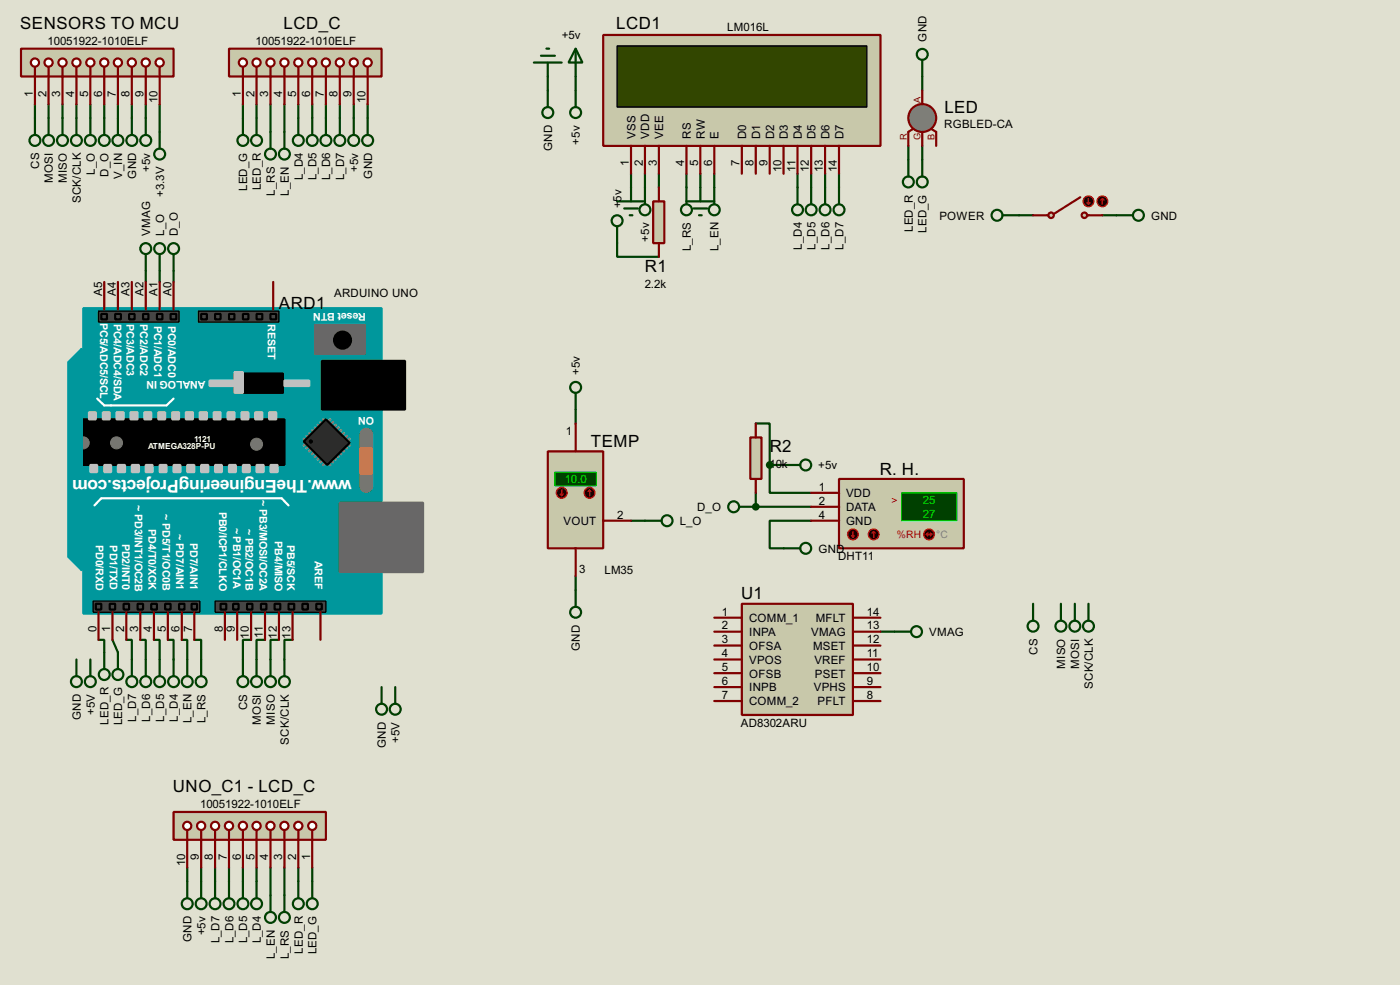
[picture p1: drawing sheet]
<svg xmlns="http://www.w3.org/2000/svg" width="256mm" height="180mm" viewBox="0 0 256 180" stroke-linecap="round" stroke-linejoin="round" font-family="sans-serif">
<path d="M0 0h256.5v180.3h-256.5z" fill="#e0e0d0"/>
<g fill="none" stroke="#004000" stroke-width=".4">
<path d="M6.4 19.1v2.5M8.9 19.1v2.5M11.5 19.1v2.5M14 19.1v2.5M16.6 19.1v2.5M19.1 19.1v2.5M21.6 19.1v2.5M24.2 19.1v2.5M26.7 19.1v2.5M29.3 19.1v5.1M44.5 19.1v2.5M47 19.1v2.5"/>
<path d="M49.6 19.1v5.1M52.1 19.1v5.1M54.7 19.1v2.5M57.2 19.1v2.5M59.7 19.1v2.5M62.3 19.1v2.5M64.8 19.1v2.5M67.4 19.1v2.5M105.5 14v2.6M169 14v2.6M115.6 31.8v2.5M118.2 31.8v2.5"/>
<path d="M120.7 31.8v2.5M125.8 31.8v2.5M128.3 31.8v2.5M130.9 31.8v2.5M146.1 31.8v2.5M148.6 31.8v2.5M151.2 31.8v2.5M153.7 31.8v2.5M166.4 26.7v2.6M169 26.7v2.6M26.7 49.6v2M29.3 49.6v2"/>
<path d="M31.8 49.6v2M113.1 44.5v2.5h7.6M105.5 75v2.5M115.6 95.3h2.6M138.5 92.8h10.1M148.6 95.3h-7.6v5.1h2.6M18.1 117.1h1v2.3M20.6 117.1l1 2.3M23.2 117.1h1v3.6M25.7 117.1h1v3.6M28.2 117.1h1.1v3.6M30.8 117.1h1v3.6"/>
<path d="M33.3 117.1h1v3.6M35.6 117.1h1.3v3.6M46 117.1h-1.5v3.6M48.6 117.1h-1.6v3.6M51.1 117.1h-1.5v3.6M53.6 117.1h-1.5v3.6M105.5 105.5v2.5M161.3 115.6h2.6M34.3 158.8v2.5M36.9 158.8v2.5M39.4 158.8v2.5M42 158.8v2.5"/>
<path d="M44.5 158.8v2.5M47 158.8v2.5M49.6 158.8v5.1M52.1 158.8v5.1M54.7 158.8v2.5M57.2 158.8v2.5"/>
</g>
<circle cx="138.5" cy="92.8" r=".2" fill="#004000"/>
<path d="M100.4 14v2.6M186.7 39.4h2.6M202 39.4h2.5M138.5 77.5h2.5v7.6M138.5 90.2v2.6M141 85.1v5.1h7.6M141 85.1h2.6" fill="none" stroke="#004000" stroke-width=".4"/>
<path d="M15.3 56.4h54.6v55.9h-54.6z" fill="#00979c" stroke="#00979c" stroke-width=".4"/>
<g fill="#686767" stroke="#686767" stroke-width=".4">
<path d="M62.3 92h15.2v12.7h-15.2z"/>
<path d="M57.7 59.5h9.2v5.3h-9.2z"/>
</g>
<path d="M15.3 76.8h36.8v8.3h-36.8zM43 68.4h8.9v3.5h-8.9zM59 66.1h15.2v8.9h-15.2z" fill="#000" stroke="#000" stroke-width=".4"/>
<path d="M17.8 73l1.3 1.2h11.4l1.3-1.2M17.3 92.5l1.3-1.3h33l1.3 1.3" fill="none" stroke="#fff" stroke-width=".4"/>
<g fill="#c0c0c0" stroke="#c0c0c0" stroke-width=".4">
<path d="M49.6 85.1h1.3v1.3h-1.3z"/>
<path d="M47 85.1h1.3v1.3h-1.3z"/>
<path d="M44.5 85.1h1.3v1.3h-1.3z"/>
<path d="M42 85.1h1.2v1.3h-1.2z"/>
<path d="M39.4 85.1h1.3v1.3h-1.3z"/>
<path d="M36.9 85.1h1.3v1.3h-1.3z"/>
<path d="M34.3 85.1h1.3v1.3h-1.3z"/>
<path d="M31.8 85.1h1.3v1.3h-1.3z"/>
<path d="M29.3 85.1h1.2v1.3h-1.2z"/>
<path d="M26.7 85.1h1.3v1.3h-1.3z"/>
<path d="M24.2 85.1h1.3v1.3h-1.3z"/>
<path d="M21.6 85.1h1.3v1.3h-1.3z"/>
<path d="M19.1 85.1h1.3v1.3h-1.3z"/>
<path d="M16.6 85.1h1.2v1.3h-1.2z"/>
<path d="M49.3 75.5h1.3v1.3h-1.3z"/>
<path d="M46.8 75.5h1.3v1.3h-1.3z"/>
<path d="M44.3 75.5h1.2v1.3h-1.2z"/>
<path d="M41.7 75.5h1.3v1.3h-1.3z"/>
<path d="M39.2 75.5h1.2v1.3h-1.2z"/>
<path d="M36.6 75.5h1.3v1.3h-1.3z"/>
<path d="M34.1 75.5h1.3v1.3h-1.3z"/>
<path d="M31.6 75.5h1.2v1.3h-1.2z"/>
<path d="M29 75.5h1.3v1.3h-1.3z"/>
<path d="M26.5 75.5h1.2v1.3h-1.2z"/>
<path d="M23.9 75.5h1.3v1.3h-1.3z"/>
<path d="M21.4 75.5h1.3v1.3h-1.3z"/>
<path d="M18.9 75.5h1.2v1.3h-1.2z"/>
<path d="M16.3 75.5h1.3v1.3h-1.3z"/>
<path d="M43 68.1h1.5v3.8h-1.5z"/>
<path d="M52.1 69.7h4.6v1h-4.6z"/>
<path d="M38.4 69.7h4.6v1h-4.6z"/>
</g>
<circle cx="62.7" cy="62.3" r="1.55" fill="#000" stroke="#000" stroke-width=".4"/>
<path d="M67.1 79.6v9.4" fill="none" stroke="#757575" stroke-width="2.6"/>
<path d="M66.1 82.1h2v4.6h-2z" fill="#ff8000" stroke="#ff8000" stroke-width=".4"/>
<g fill="none" stroke="#808080" stroke-width=".45">
<path d="M56.2 79.8l.5 .5M56.7 79.3l.5 .5M57.2 78.8l.5 .5M57.7 78.3l.5 .5M58.2 77.8l.5 .5M58.7 77.3l.5 .5M59.2 76.8l.5 .5M60.5 76.8l-.5 .5M61 77.3l-.5 .5M61.5 77.8l-.5 .5M62 78.3l-.5 .5M62.5 78.8l-.5 .5"/>
<path d="M63 79.3l-.5 .5M63.6 79.8l-.6 .5M55.7 80.3l.5 .5M56.2 81.1l-.5 .5M56.7 81.6l-.5 .5M57.2 82.1l-.5 .5M57.7 82.6l-.5 .5M58.2 83.1l-.5 .5M58.7 83.6l-.5 .5M59.2 84.1l-.5 .5M59.7 84.6l-.5 .5M60 84.6l.5 .5"/>
<path d="M60.5 84.1l.5 .5M61 83.6l.5 .5M61.5 83.1l.5 .5M62 82.6l.5 .5M62.5 82.1l.5 .5M63 81.6l.6 .5M63.6 81.1l.5 .5M64.1 80.3l-.5 .5"/>
</g>
<path d="M55.7 80.8l4-4 4.4 4.3-4.1 4z" fill-rule="evenodd" fill="#2c2c2c" stroke="#000" stroke-width=".4"/>
<circle cx="56.9" cy="80.8" r=".3" fill="#000" stroke="#000" stroke-width=".18"/>
<path d="M39.4 110h20.3v2.1h-20.3z" fill="#464646" stroke="#000" stroke-width=".25"/>
<circle cx="21.3" cy="81.1" r="1.1" fill="#757575" stroke="#757575" stroke-width=".18"/>
<g fill="#464646" stroke="#000" stroke-width=".4">
<path d="M58 110.5h1v1.1h-1z"/>
<path d="M52.9 110.5h1v1.1h-1z"/>
<path d="M50.3 110.5h1.1v1.1h-1.1z"/>
<path d="M47.8 110.5h1v1.1h-1z"/>
<path d="M45.3 110.5h1v1.1h-1z"/>
<path d="M42.7 110.5h1v1.1h-1z"/>
<path d="M55.4 110.5h1v1.1h-1z"/>
<path d="M40.4 110.5h1.1v1.1h-1.1z"/>
</g>
<g fill="#757575" stroke="#757575" stroke-width=".18">
<circle cx="47" cy="81.3" r="1.1"/>
<circle cx="15.2" cy="81.1" r="1.1"/>
</g>
<path d="M12.5 66.3l2.5-2.5v40.6l-2.5-2.5z" fill-rule="evenodd" fill="#00979c" stroke="#00979c" stroke-width=".4"/>
<g fill="#464646" stroke="#000" stroke-width=".25">
<path d="M36.4 57h14.7v2h-14.7z"/>
<path d="M17.1 110h19.5v2.1h-19.5z"/>
<path d="M18.1 57h14.7v2h-14.7z"/>
</g>
<g fill="#464646" stroke="#000" stroke-width=".4">
<path d="M47 57.5h1.1v1h-1.1z"/>
<path d="M42 57.5h1v1h-1z"/>
<path d="M36.9 57.5h1v1h-1z"/>
<path d="M39.4 57.5h1v1h-1z"/>
<path d="M44.5 57.5h1v1h-1z"/>
<path d="M49.6 57.5h1v1h-1z"/>
<path d="M35.1 110.5h1v1.1h-1z"/>
<path d="M32.8 110.5h1v1.1h-1z"/>
<path d="M30.3 110.5h1v1.1h-1z"/>
<path d="M27.7 110.5h1.1v1.1h-1.1z"/>
<path d="M25.2 110.5h1v1.1h-1z"/>
<path d="M22.7 110.5h1v1.1h-1z"/>
<path d="M20.1 110.5h1v1.1h-1z"/>
<path d="M17.6 110.5h1v1.1h-1z"/>
<path d="M31.3 57.5h1v1h-1z"/>
<path d="M28.8 57.5h1v1h-1z"/>
<path d="M26.2 57.5h1v1h-1z"/>
<path d="M23.7 57.5h1v1h-1z"/>
<path d="M21.1 57.5h1.1v1h-1.1z"/>
<path d="M18.6 57.5h1v1h-1z"/>
</g>
<g fill="none" stroke="#800000" stroke-width=".4">
<path d="M19.1 51.6v5.1M21.6 51.6v5.1M24.2 51.6v5.1M26.7 51.6v5.1M29.3 51.6v5.1M31.8 51.6v5.1M50.1 51.6v5.1M18.1 112.1v5M20.6 112.1v5M23.2 112.1v5M25.7 112.1v5M28.2 112.1v5"/>
<path d="M30.8 112.1v5M33.3 112.1v5M35.6 112.1v5M41.2 112.1v5M43.5 112.1v5M46 112.1v5M48.6 112.1v5M51.1 112.1v5M53.6 112.1v5M58.7 112.1v5"/>
</g>
<path d="M110.5 6.4h50.8v20.3h-50.8z" fill="#c8c8aa" stroke="#800000" stroke-width=".4"/>
<path d="M113.1 8.4h45.7v11.2h-45.7z" fill="#324600" stroke="#000" stroke-width=".25"/>
<g fill="none" stroke="#800000" stroke-width=".4">
<path d="M115.6 26.7v5.1M118.2 26.7v5.1M120.7 26.7v5.1M125.8 26.7v5.1M128.3 26.7v5.1M130.9 26.7v5.1M135.9 26.7v5.1M138.5 26.7v5.1M141 26.7v5.1M143.6 26.7v5.1M146.1 26.7v5.1M148.6 26.7v5.1"/>
<path d="M151.2 26.7v5.1M153.7 26.7v5.1"/>
</g>
<path d="M153.7 87.7h22.9v12.7h-22.9z" fill="#c8c8aa" stroke="#800000" stroke-width=".4"/>
<path d="M165.2 90.2h10.1v5.1h-10.1z" fill="#004000" stroke="#0f0" stroke-width=".2"/>
<path d="M148.6 92.8h5.1M148.6 90.2h5.1M148.6 95.3h5.1" fill="none" stroke="#800000" stroke-width=".4"/>
<circle cx="160" cy="97.8" r="1" fill="#400000" stroke="#f00" stroke-width=".2"/>
<path d="M160.1 97.3l-.3 .3M160.1 97.3l.2 .3M160.1 97.3v1.1" fill="none" stroke="#f00" stroke-width=".2"/>
<circle cx="156.2" cy="97.8" r="1" fill="#400000" stroke="#f00" stroke-width=".2"/>
<path d="M156 98.1l.3 .3M156.3 97.3v1.1M156.5 98.1l-.2 .3" fill="none" stroke="#f00" stroke-width=".2"/>
<circle cx="170.2" cy="97.8" r="1" fill="#400000" stroke="#f00" stroke-width=".2"/>
<path d="M169.7 97.8h1M169.7 97.8l.3 .3M170 97.6l-.3 .2M170.5 97.6l.2 .2M170.7 97.8l-.2 .3" fill="none" stroke="#f00" stroke-width=".2"/>
<g fill="none" stroke="#004000" stroke-width=".4">
<path d="M105.5 8.9l1.2 2.6h-2.5zM105.5 8.9v5.1M105.5 16.6v3M113.1 36.9h5.1M114.4 38.2h2.5M115.4 39.4h.5M115.6 34.3v2.6M118.2 34.3v3.1M125.8 34.3v3.1M125.8 36.9h5.1M127.1 38.2h2.5M128.1 39.4h.5"/>
<path d="M128.3 34.3v2.6M130.9 34.3v3.1M146.1 34.3v3.1M148.6 34.3v3.1M151.2 34.3v3.1M153.7 34.3v3.1M113.1 41.5v3"/>
<circle cx="105.4" cy="20.6" r="1"/>
<circle cx="118.1" cy="38.4" r="1"/>
<circle cx="125.7" cy="38.4" r="1"/>
<circle cx="130.8" cy="38.4" r="1"/>
<circle cx="146.1" cy="38.4" r="1"/>
<circle cx="148.6" cy="38.4" r="1"/>
<circle cx="151.1" cy="38.4" r="1"/>
<circle cx="153.7" cy="38.4" r="1"/>
<circle cx="113" cy="40.4" r="1"/>
</g>
<path d="M119.7 36.9h2v7.6h-2z" fill="#c8c8aa" stroke="#800000" stroke-width=".4"/>
<path d="M120.7 34.3v2.6M120.7 44.5v2.5" fill="none" stroke="#800000" stroke-width=".4"/>
<path d="M42 8.9h27.9v5.1h-27.9z" fill="#c8c8aa" stroke="#800000" stroke-width=".4"/>
<path d="M44.5 12.2v1.8" fill="none" stroke="#800000" stroke-width=".4"/>
<circle cx="44.5" cy="11.5" r=".75" fill="#feffff" stroke="#800000" stroke-width=".4"/>
<path d="M47 12.2v1.8" fill="none" stroke="#800000" stroke-width=".4"/>
<circle cx="47" cy="11.5" r=".75" fill="#feffff" stroke="#800000" stroke-width=".4"/>
<path d="M49.6 12.2v1.8" fill="none" stroke="#800000" stroke-width=".4"/>
<circle cx="49.5" cy="11.5" r=".75" fill="#feffff" stroke="#800000" stroke-width=".4"/>
<path d="M52.1 12.2v1.8" fill="none" stroke="#800000" stroke-width=".4"/>
<circle cx="52.1" cy="11.5" r=".75" fill="#feffff" stroke="#800000" stroke-width=".4"/>
<path d="M54.7 12.2v1.8" fill="none" stroke="#800000" stroke-width=".4"/>
<circle cx="54.6" cy="11.5" r=".75" fill="#feffff" stroke="#800000" stroke-width=".4"/>
<path d="M57.2 12.2v1.8" fill="none" stroke="#800000" stroke-width=".4"/>
<circle cx="57.2" cy="11.5" r=".75" fill="#feffff" stroke="#800000" stroke-width=".4"/>
<path d="M59.7 12.2v1.8" fill="none" stroke="#800000" stroke-width=".4"/>
<circle cx="59.7" cy="11.5" r=".75" fill="#feffff" stroke="#800000" stroke-width=".4"/>
<path d="M62.3 12.2v1.8" fill="none" stroke="#800000" stroke-width=".4"/>
<circle cx="62.2" cy="11.5" r=".75" fill="#feffff" stroke="#800000" stroke-width=".4"/>
<path d="M64.8 12.2v1.8" fill="none" stroke="#800000" stroke-width=".4"/>
<circle cx="64.8" cy="11.5" r=".75" fill="#feffff" stroke="#800000" stroke-width=".4"/>
<path d="M67.4 12.2v1.8" fill="none" stroke="#800000" stroke-width=".4"/>
<circle cx="67.3" cy="11.5" r=".75" fill="#feffff" stroke="#800000" stroke-width=".4"/>
<path d="M44.5 14v5.1M47 14v5.1M49.6 14v5.1M52.1 14v5.1M54.7 14v5.1M57.2 14v5.1M59.7 14v5.1M62.3 14v5.1M64.8 14v5.1M67.4 14v5.1" fill="none" stroke="#800000" stroke-width=".4"/>
<g fill="none" stroke="#004000" stroke-width=".4">
<path d="M49.6 24.2v3M52.1 24.2v3M54.7 21.6v3.1M57.2 21.6v3.1M59.7 21.6v3.1M62.3 21.6v3.1M64.8 21.6v3.1M67.4 21.6v3.1"/>
<circle cx="49.5" cy="28.2" r="1"/>
<circle cx="52.1" cy="28.2" r="1"/>
<circle cx="54.6" cy="25.7" r="1"/>
<circle cx="57.2" cy="25.7" r="1"/>
<circle cx="59.7" cy="25.7" r="1"/>
<circle cx="62.2" cy="25.7" r="1"/>
<circle cx="64.8" cy="25.7" r="1"/>
<circle cx="67.3" cy="25.7" r="1"/>
</g>
<circle cx="168.9" cy="21.6" r="2.55" fill="#808080" stroke="#800000" stroke-width=".4"/>
<path d="M169 16.6v2.5M167.2 23.7l-.8 .5v2.5M169 24.2v2.5M170.7 23.7l.8 .5v2.5" fill="none" stroke="#800000" stroke-width=".4"/>
<g fill="none" stroke="#004000" stroke-width=".4">
<path d="M169 11v3M44.5 21.6v3.1M47 21.6v3.1M166.4 29.3v3M169 29.3v3M143.6 85.1h3"/>
<circle cx="168.9" cy="10" r="1"/>
<circle cx="44.5" cy="25.7" r="1"/>
<circle cx="47" cy="25.7" r="1"/>
<circle cx="166.4" cy="33.3" r="1"/>
<circle cx="168.9" cy="33.3" r="1"/>
<circle cx="147.6" cy="85.1" r="1"/>
</g>
<path d="M31.8 148.6h27.9v5.1h-27.9z" fill="#c8c8aa" stroke="#800000" stroke-width=".4"/>
<path d="M57.2 151.9v1.8" fill="none" stroke="#800000" stroke-width=".4"/>
<circle cx="57.2" cy="151.2" r=".75" fill="#feffff" stroke="#800000" stroke-width=".4"/>
<path d="M54.7 151.9v1.8" fill="none" stroke="#800000" stroke-width=".4"/>
<circle cx="54.6" cy="151.2" r=".75" fill="#feffff" stroke="#800000" stroke-width=".4"/>
<path d="M52.1 151.9v1.8" fill="none" stroke="#800000" stroke-width=".4"/>
<circle cx="52.1" cy="151.2" r=".75" fill="#feffff" stroke="#800000" stroke-width=".4"/>
<path d="M49.6 151.9v1.8" fill="none" stroke="#800000" stroke-width=".4"/>
<circle cx="49.5" cy="151.2" r=".75" fill="#feffff" stroke="#800000" stroke-width=".4"/>
<path d="M47 151.9v1.8" fill="none" stroke="#800000" stroke-width=".4"/>
<circle cx="47" cy="151.2" r=".75" fill="#feffff" stroke="#800000" stroke-width=".4"/>
<path d="M44.5 151.9v1.8" fill="none" stroke="#800000" stroke-width=".4"/>
<circle cx="44.5" cy="151.2" r=".75" fill="#feffff" stroke="#800000" stroke-width=".4"/>
<path d="M42 151.9v1.8" fill="none" stroke="#800000" stroke-width=".4"/>
<circle cx="41.9" cy="151.2" r=".75" fill="#feffff" stroke="#800000" stroke-width=".4"/>
<path d="M39.4 151.9v1.8" fill="none" stroke="#800000" stroke-width=".4"/>
<circle cx="39.4" cy="151.2" r=".75" fill="#feffff" stroke="#800000" stroke-width=".4"/>
<path d="M36.9 151.9v1.8" fill="none" stroke="#800000" stroke-width=".4"/>
<circle cx="36.8" cy="151.2" r=".75" fill="#feffff" stroke="#800000" stroke-width=".4"/>
<path d="M34.3 151.9v1.8" fill="none" stroke="#800000" stroke-width=".4"/>
<circle cx="34.3" cy="151.2" r=".75" fill="#feffff" stroke="#800000" stroke-width=".4"/>
<path d="M34.3 153.7v5.1M36.9 153.7v5.1M39.4 153.7v5.1M42 153.7v5.1M44.5 153.7v5.1M47 153.7v5.1M49.6 153.7v5.1M52.1 153.7v5.1M54.7 153.7v5.1M57.2 153.7v5.1" fill="none" stroke="#800000" stroke-width=".4"/>
<g fill="none" stroke="#004000" stroke-width=".4">
<path d="M34.3 161.3v3.1M36.9 161.3v3.1M39.4 161.3v3.1M42 161.3v3.1M44.5 161.3v3.1M47 161.3v3.1M49.6 163.9v3M52.1 163.9v3M54.7 161.3v3.1M57.2 161.3v3.1"/>
<circle cx="34.3" cy="165.4" r="1"/>
<circle cx="36.8" cy="165.4" r="1"/>
<circle cx="39.4" cy="165.4" r="1"/>
<circle cx="41.9" cy="165.4" r="1"/>
<circle cx="44.5" cy="165.4" r="1"/>
<circle cx="47" cy="165.4" r="1"/>
<circle cx="49.5" cy="167.9" r="1"/>
<circle cx="52.1" cy="167.9" r="1"/>
<circle cx="54.6" cy="165.4" r="1"/>
<circle cx="57.2" cy="165.4" r="1"/>
</g>
<path d="M100.4 82.6h10.1v17.8h-10.1z" fill="#c8c8aa" stroke="#800000" stroke-width=".4"/>
<path d="M101.7 86.4h7.6v2.6h-7.6z" fill="#004000" stroke="#0f0" stroke-width=".2"/>
<path d="M105.5 77.5v5.1M110.5 95.3h5.1M105.5 100.4v5.1" fill="none" stroke="#800000" stroke-width=".4"/>
<circle cx="108" cy="90.2" r="1" fill="#400000" stroke="#f00" stroke-width=".2"/>
<path d="M108 89.7l-.2 .3M108 89.7l.3 .3M108 89.7v1" fill="none" stroke="#f00" stroke-width=".2"/>
<circle cx="102.9" cy="90.2" r="1" fill="#400000" stroke="#f00" stroke-width=".2"/>
<path d="M102.7 90.5l.2 .2M102.9 89.7v1M103.2 90.5l-.3 .2" fill="none" stroke="#f00" stroke-width=".2"/>
<path d="M3.9 8.9h27.9v5.1h-27.9z" fill="#c8c8aa" stroke="#800000" stroke-width=".4"/>
<path d="M6.4 12.2v1.8" fill="none" stroke="#800000" stroke-width=".4"/>
<circle cx="6.4" cy="11.5" r=".75" fill="#feffff" stroke="#800000" stroke-width=".4"/>
<path d="M8.9 12.2v1.8" fill="none" stroke="#800000" stroke-width=".4"/>
<circle cx="8.9" cy="11.5" r=".75" fill="#feffff" stroke="#800000" stroke-width=".4"/>
<path d="M11.5 12.2v1.8" fill="none" stroke="#800000" stroke-width=".4"/>
<circle cx="11.4" cy="11.5" r=".75" fill="#feffff" stroke="#800000" stroke-width=".4"/>
<path d="M14 12.2v1.8" fill="none" stroke="#800000" stroke-width=".4"/>
<circle cx="14" cy="11.5" r=".75" fill="#feffff" stroke="#800000" stroke-width=".4"/>
<path d="M16.6 12.2v1.8" fill="none" stroke="#800000" stroke-width=".4"/>
<circle cx="16.5" cy="11.5" r=".75" fill="#feffff" stroke="#800000" stroke-width=".4"/>
<path d="M19.1 12.2v1.8" fill="none" stroke="#800000" stroke-width=".4"/>
<circle cx="19.1" cy="11.5" r=".75" fill="#feffff" stroke="#800000" stroke-width=".4"/>
<path d="M21.6 12.2v1.8" fill="none" stroke="#800000" stroke-width=".4"/>
<circle cx="21.6" cy="11.5" r=".75" fill="#feffff" stroke="#800000" stroke-width=".4"/>
<path d="M24.2 12.2v1.8" fill="none" stroke="#800000" stroke-width=".4"/>
<circle cx="24.1" cy="11.5" r=".75" fill="#feffff" stroke="#800000" stroke-width=".4"/>
<path d="M26.7 12.2v1.8" fill="none" stroke="#800000" stroke-width=".4"/>
<circle cx="26.7" cy="11.5" r=".75" fill="#feffff" stroke="#800000" stroke-width=".4"/>
<path d="M29.3 12.2v1.8" fill="none" stroke="#800000" stroke-width=".4"/>
<circle cx="29.2" cy="11.5" r=".75" fill="#feffff" stroke="#800000" stroke-width=".4"/>
<path d="M6.4 14v5.1M8.9 14v5.1M11.5 14v5.1M14 14v5.1M16.6 14v5.1M19.1 14v5.1M21.6 14v5.1M24.2 14v5.1M26.7 14v5.1M29.3 14v5.1" fill="none" stroke="#800000" stroke-width=".4"/>
<g fill="none" stroke="#004000" stroke-width=".4">
<path d="M6.4 21.6v3.1M8.9 21.6v3.1M11.5 21.6v3.1M14 21.6v3.1M16.6 21.6v3.1M19.1 21.6v3.1M21.6 21.6v3.1M24.2 21.6v3.1M26.7 21.6v3.1M29.3 24.2v3M26.7 46.5v3.1M29.3 46.5v3.1"/>
<path d="M31.8 46.5v3.1M105.5 71.9v3.1M118.2 95.3h3M135.4 92.8h3.1M19.1 119.4v3.1M21.6 119.4v3.1M105.5 108v3.1M143.6 100.4h3M163.9 115.6h3M189.3 110.5v3.1M194.4 110.5v3.1M196.9 110.5v3.1"/>
<path d="M199.4 110.5v3.1M24.2 120.7v3.1M26.7 120.7v3.1M29.3 120.7v3.1M31.8 120.7v3.1M34.3 120.7v3.1M36.9 120.7v3.1M44.5 120.7v3.1M47 120.7v3.1M49.6 120.7v3.1M52.1 120.7v3.1M69.9 125.8v3"/>
<path d="M72.4 125.8v3"/>
<circle cx="6.4" cy="25.7" r="1"/>
<circle cx="8.9" cy="25.7" r="1"/>
<circle cx="11.4" cy="25.7" r="1"/>
<circle cx="14" cy="25.7" r="1"/>
<circle cx="16.5" cy="25.7" r="1"/>
<circle cx="19.1" cy="25.7" r="1"/>
<circle cx="21.6" cy="25.7" r="1"/>
<circle cx="24.1" cy="25.7" r="1"/>
<circle cx="26.7" cy="25.7" r="1"/>
<circle cx="29.2" cy="28.2" r="1"/>
<circle cx="26.7" cy="45.5" r="1"/>
<circle cx="29.2" cy="45.5" r="1"/>
<circle cx="31.8" cy="45.5" r="1"/>
<circle cx="105.4" cy="70.9" r="1"/>
<circle cx="122.2" cy="95.3" r="1"/>
<circle cx="134.4" cy="92.8" r="1"/>
<circle cx="105.4" cy="112.1" r="1"/>
<circle cx="147.6" cy="100.4" r="1"/>
<circle cx="167.9" cy="115.6" r="1"/>
<circle cx="189.2" cy="114.6" r="1"/>
<circle cx="194.3" cy="114.6" r="1"/>
<circle cx="196.9" cy="114.6" r="1"/>
<circle cx="199.4" cy="114.6" r="1"/>
<circle cx="19.1" cy="123.5" r="1"/>
<circle cx="21.6" cy="123.5" r="1"/>
<circle cx="24.1" cy="124.8" r="1"/>
<circle cx="26.7" cy="124.8" r="1"/>
<circle cx="29.2" cy="124.8" r="1"/>
<circle cx="31.8" cy="124.8" r="1"/>
<circle cx="34.3" cy="124.8" r="1"/>
<circle cx="36.8" cy="124.8" r="1"/>
<circle cx="44.5" cy="124.8" r="1"/>
<circle cx="47" cy="124.8" r="1"/>
<circle cx="49.5" cy="124.8" r="1"/>
<circle cx="52.1" cy="124.8" r="1"/>
<circle cx="69.9" cy="129.8" r="1"/>
<circle cx="72.4" cy="129.8" r="1"/>
</g>
<path d="M135.9 110.5h20.4v20.4h-20.4z" fill-rule="evenodd" fill="#c8c8aa" stroke="#800000" stroke-width=".4"/>
<g fill="none" stroke="#800000" stroke-width=".4">
<path d="M130.9 113.1h5M130.9 115.6h5M130.9 118.2h5M156.3 113.1h5M156.3 115.6h5M156.3 118.2h5M130.9 120.7h5M130.9 123.2h5M130.9 125.8h5M130.9 128.3h5M156.3 120.7h5M156.3 123.2h5"/>
<path d="M156.3 125.8h5M156.3 128.3h5"/>
</g>
<path d="M137.5 80.1h2v7.6h-2z" fill="#c8c8aa" stroke="#800000" stroke-width=".4"/>
<path d="M138.5 77.5v2.6M138.5 87.7v2.5" fill="none" stroke="#800000" stroke-width=".4"/>
<g fill="#004000" stroke="#004000" stroke-width=".4">
<circle cx="138.4" cy="92.8" r=".5"/>
<circle cx="141" cy="85.1" r=".5"/>
</g>
<g fill="#c8c8aa" stroke="#800000" stroke-width=".4">
<circle cx="198.6" cy="39.4" r=".5"/>
<circle cx="192.5" cy="39.4" r=".5"/>
</g>
<path d="M189.3 39.4h2.8M197.9 36.1l-4.8 3.1M199.2 39.4h2.8" fill="none" stroke="#800000" stroke-width=".4"/>
<circle cx="199.4" cy="36.9" r="1" fill="#400000" stroke="#f00" stroke-width=".2"/>
<path d="M199.2 37.1l.2 .3M199.4 36.4v1M199.7 37.1l-.3 .3" fill="none" stroke="#f00" stroke-width=".2"/>
<circle cx="201.9" cy="36.9" r="1" fill="#400000" stroke="#f00" stroke-width=".2"/>
<path d="M202 36.4l-.3 .2M202 36.4l.2 .2M202 36.4v1" fill="none" stroke="#f00" stroke-width=".2"/>
<g fill="none" stroke="#004000" stroke-width=".4">
<path d="M97.8 11.5h5.1M99.1 10.2h2.6M100.1 8.9h.5M100.4 11.5v2.5M100.4 16.6v3M183.7 39.4h3M204.5 39.4h3.1M14 120.7v3.1M16.6 120.7v3.1"/>
<circle cx="100.3" cy="20.6" r="1"/>
<circle cx="182.6" cy="39.4" r="1"/>
<circle cx="208.5" cy="39.4" r="1"/>
<circle cx="14" cy="124.8" r="1"/>
<circle cx="16.5" cy="124.8" r="1"/>
</g>
<text font-size="3.6" fill="#fff" x="64.5" y="87.8" transform="rotate(-180 64.5 87.8)">www.TheEngineeringProjects.com</text>
<g font-size="3.5">
<text x="3.7" y="5.3">SENSORS TO MCU</text>
<text x="52" y="5.3">LCD_C</text>
<text x="112.9" y="5.3">LCD1</text>
<text x="173" y="20.6">LED</text>
<text x="118.2" y="49.7">R1</text>
<text x="51.1" y="56.6">ARD1</text>
<text x="108.3" y="81.8">TEMP</text>
<text x="141" y="82.8">R2</text>
<text x="161.2" y="86.9">R. H.</text>
<text x="135.8" y="109.7">U1</text>
<text x="31.7" y="145">UNO_C1 - LCD_C</text>
</g>
<g font-size="2.4">
<text x="133.2" y="5.6">LM016L</text>
<text x="8.7" y="8.2">10051922-1010ELF</text>
<text x="46.8" y="8.2">10051922-1010ELF</text>
<text x="102.9" y="7.2">+5v</text>
<text x="169.8" y="7.6" transform="rotate(-90 169.8 7.6)">GND</text>
<text x="6" y="17.7" transform="rotate(-90 6 17.7)">1</text>
<text x="8.5" y="17.7" transform="rotate(-90 8.5 17.7)">2</text>
<text x="11" y="17.7" transform="rotate(-90 11 17.7)">3</text>
<text x="13.6" y="17.7" transform="rotate(-90 13.6 17.7)">4</text>
<text x="16.2" y="17.7" transform="rotate(-90 16.2 17.7)">5</text>
<text x="18.7" y="17.7" transform="rotate(-90 18.7 17.7)">6</text>
<text x="21.2" y="17.7" transform="rotate(-90 21.2 17.7)">7</text>
<text x="23.8" y="17.7" transform="rotate(-90 23.8 17.7)">8</text>
<text x="26.3" y="17.7" transform="rotate(-90 26.3 17.7)">9</text>
<text x="44.1" y="17.7" transform="rotate(-90 44.1 17.7)">1</text>
<text x="46.6" y="17.7" transform="rotate(-90 46.6 17.7)">2</text>
<text x="49.2" y="17.7" transform="rotate(-90 49.2 17.7)">3</text>
<text x="51.7" y="17.7" transform="rotate(-90 51.7 17.7)">4</text>
<text x="54.3" y="17.7" transform="rotate(-90 54.3 17.7)">5</text>
<text x="56.8" y="17.7" transform="rotate(-90 56.8 17.7)">6</text>
<text x="59.3" y="17.7" transform="rotate(-90 59.3 17.7)">7</text>
<text x="61.9" y="17.7" transform="rotate(-90 61.9 17.7)">8</text>
<text x="64.4" y="17.7" transform="rotate(-90 64.4 17.7)">9</text>
<text x="28.9" y="18.8" transform="rotate(-90 28.9 18.8)">10</text>
<text x="67" y="18.9" transform="rotate(-90 67 18.9)">10</text>
<text x="173" y="23.5">RGBLED-CA</text>
<text x="101.2" y="27.7" transform="rotate(-90 101.2 27.7)">GND</text>
<text x="106.3" y="26.5" transform="rotate(-90 106.3 26.5)">+5v</text>
<text x="116.4" y="25.4" transform="rotate(-90 116.4 25.4)">VSS</text>
<text x="119" y="25.4" transform="rotate(-90 119 25.4)">VDD</text>
<text x="121.5" y="25.4" transform="rotate(-90 121.5 25.4)">VEE</text>
<text x="126.6" y="25.4" transform="rotate(-90 126.6 25.4)">RS</text>
<text x="129.1" y="25.4" transform="rotate(-90 129.1 25.4)">RW</text>
<text x="131.7" y="25.4" transform="rotate(-90 131.7 25.4)">E</text>
<text x="136.7" y="25.4" transform="rotate(-90 136.7 25.4)">D0</text>
<text x="139.3" y="25.4" transform="rotate(-90 139.3 25.4)">D1</text>
<text x="141.8" y="25.4" transform="rotate(-90 141.8 25.4)">D2</text>
<text x="144.4" y="25.4" transform="rotate(-90 144.4 25.4)">D3</text>
<text x="146.9" y="25.4" transform="rotate(-90 146.9 25.4)">D4</text>
<text x="149.4" y="25.4" transform="rotate(-90 149.4 25.4)">D5</text>
<text x="152" y="25.4" transform="rotate(-90 152 25.4)">D6</text>
<text x="154.5" y="25.4" transform="rotate(-90 154.5 25.4)">D7</text>
<text x="7.2" y="30.9" transform="rotate(-90 7.2 30.9)">CS</text>
<text x="9.7" y="33.5" transform="rotate(-90 9.7 33.5)">MOSI</text>
<text x="12.2" y="33.5" transform="rotate(-90 12.2 33.5)">MISO</text>
<text x="17.4" y="32" transform="rotate(-90 17.4 32)">L_O</text>
<text x="19.9" y="32.3" transform="rotate(-90 19.9 32.3)">D_O</text>
<text x="22.4" y="32.7" transform="rotate(-90 22.4 32.7)">V_IN</text>
<text x="25" y="32.7" transform="rotate(-90 25 32.7)">GND</text>
<text x="27.5" y="31.5" transform="rotate(-90 27.5 31.5)">+5v</text>
<text x="45.3" y="35" transform="rotate(-90 45.3 35)">LED_G</text>
<text x="47.8" y="34.8" transform="rotate(-90 47.8 34.8)">LED_R</text>
<text x="50.4" y="35.8" transform="rotate(-90 50.4 35.8)">L_RS</text>
<text x="52.9" y="35.8" transform="rotate(-90 52.9 35.8)">L_EN</text>
<text x="55.5" y="33" transform="rotate(-90 55.5 33)">L_D4</text>
<text x="58" y="33" transform="rotate(-90 58 33)">L_D5</text>
<text x="60.5" y="33" transform="rotate(-90 60.5 33)">L_D6</text>
<text x="63.1" y="33" transform="rotate(-90 63.1 33)">L_D7</text>
<text x="65.6" y="31.5" transform="rotate(-90 65.6 31.5)">+5v</text>
<text x="68.2" y="32.7" transform="rotate(-90 68.2 32.7)">GND</text>
<text x="115.2" y="30.4" transform="rotate(-90 115.2 30.4)">1</text>
<text x="117.8" y="30.4" transform="rotate(-90 117.8 30.4)">2</text>
<text x="120.3" y="30.4" transform="rotate(-90 120.3 30.4)">3</text>
<text x="125.4" y="30.4" transform="rotate(-90 125.4 30.4)">4</text>
<text x="127.9" y="30.4" transform="rotate(-90 127.9 30.4)">5</text>
<text x="130.5" y="30.4" transform="rotate(-90 130.5 30.4)">6</text>
<text x="135.5" y="30.4" transform="rotate(-90 135.5 30.4)">7</text>
<text x="138.1" y="30.4" transform="rotate(-90 138.1 30.4)">8</text>
<text x="140.6" y="30.4" transform="rotate(-90 140.6 30.4)">9</text>
<text x="143.2" y="31.6" transform="rotate(-90 143.2 31.6)">10</text>
<text x="145.7" y="31.4" transform="rotate(-90 145.7 31.4)">11</text>
<text x="148.2" y="31.6" transform="rotate(-90 148.2 31.6)">12</text>
<text x="150.8" y="31.6" transform="rotate(-90 150.8 31.6)">13</text>
<text x="153.3" y="31.5" transform="rotate(-90 153.3 31.5)">14</text>
<text x="14.8" y="37.2" transform="rotate(-90 14.8 37.2)">SCK/CLK</text>
<text x="30.1" y="36.1" transform="rotate(-90 30.1 36.1)">+3.3V</text>
<text x="113.9" y="38.1" transform="rotate(-90 113.9 38.1)">+5v</text>
<text x="172.1" y="40.2">POWER</text>
<text x="210.9" y="40.2">GND</text>
<text x="27.5" y="43.2" transform="rotate(-90 27.5 43.2)">VMAG</text>
<text x="30.1" y="43.2" transform="rotate(-90 30.1 43.2)">L_O</text>
<text x="32.6" y="43.2" transform="rotate(-90 32.6 43.2)">D_O</text>
<text x="119" y="44.2" transform="rotate(-90 119 44.2)">+5v</text>
<text x="126.6" y="46" transform="rotate(-90 126.6 46)">L_RS</text>
<text x="131.7" y="46" transform="rotate(-90 131.7 46)">L_EN</text>
<text x="146.9" y="45.7" transform="rotate(-90 146.9 45.7)">L_D4</text>
<text x="149.4" y="45.7" transform="rotate(-90 149.4 45.7)">L_D5</text>
<text x="152" y="45.7" transform="rotate(-90 152 45.7)">L_D6</text>
<text x="154.5" y="45.7" transform="rotate(-90 154.5 45.7)">L_D7</text>
<text x="167.2" y="42.5" transform="rotate(-90 167.2 42.5)">LED_R</text>
<text x="169.8" y="42.6" transform="rotate(-90 169.8 42.6)">LED_G</text>
<text x="118.1" y="52.6">2.2k</text>
<text x="18.7" y="54.1" transform="rotate(-90 18.7 54.1)">A5</text>
<text x="21.2" y="54.1" transform="rotate(-90 21.2 54.1)">A4</text>
<text x="23.7" y="54.1" transform="rotate(-90 23.7 54.1)">A3</text>
<text x="26.3" y="54.1" transform="rotate(-90 26.3 54.1)">A2</text>
<text x="28.8" y="54.1" transform="rotate(-90 28.8 54.1)">A1</text>
<text x="31.4" y="54.1" transform="rotate(-90 31.4 54.1)">A0</text>
<text x="61.2" y="54.4">ARDUINO UNO</text>
<text x="106.2" y="68.6" transform="rotate(-90 106.2 68.6)">+5v</text>
<text x="103.7" y="79.7">1</text>
<text x="141" y="85.7">10k</text>
<text x="149.9" y="85.9">+5v</text>
<text x="150" y="89.8">1</text>
<text x="113.1" y="94.9">2</text>
<text x="127.7" y="93.6">D_O</text>
<text x="150" y="92.4">2</text>
<text x="150" y="94.9">4</text>
<text x="155" y="93.6">DATA</text>
<text x="155" y="91">VDD</text>
<text x="103.2" y="96.1">VOUT</text>
<text x="124.5" y="96.1">L_O</text>
<text x="149.9" y="101.2">GND</text>
<text x="155" y="96.1">GND</text>
<text x="106.1" y="104.9">3</text>
<text x="110.7" y="105.1">LM35</text>
<text x="153.5" y="102.6">DHT11</text>
<text x="132.3" y="112.7">1</text>
<text x="137.2" y="113.9">COMM_1</text>
<text x="149.4" y="113.9">MFLT</text>
<text x="158.8" y="112.7">14</text>
<text x="17.6" y="115.8" transform="rotate(-90 17.6 115.8)">0</text>
<text x="20.2" y="115.8" transform="rotate(-90 20.2 115.8)">1</text>
<text x="22.8" y="115.8" transform="rotate(-90 22.8 115.8)">2</text>
<text x="25.3" y="115.8" transform="rotate(-90 25.3 115.8)">3</text>
<text x="27.8" y="115.7" transform="rotate(-90 27.8 115.7)">4</text>
<text x="30.4" y="115.8" transform="rotate(-90 30.4 115.8)">5</text>
<text x="32.9" y="115.7" transform="rotate(-90 32.9 115.7)">6</text>
<text x="35.2" y="115.7" transform="rotate(-90 35.2 115.7)">7</text>
<text x="40.8" y="115.8" transform="rotate(-90 40.8 115.8)">8</text>
<text x="43.1" y="115.8" transform="rotate(-90 43.1 115.8)">9</text>
<text x="45.6" y="116.9" transform="rotate(-90 45.6 116.9)">10</text>
<text x="48.2" y="116.8" transform="rotate(-90 48.2 116.8)">11</text>
<text x="50.7" y="116.9" transform="rotate(-90 50.7 116.9)">12</text>
<text x="53.2" y="116.9" transform="rotate(-90 53.2 116.9)">13</text>
<text x="106.3" y="119.1" transform="rotate(-90 106.3 119.1)">GND</text>
<text x="132.3" y="115.2">2</text>
<text x="132.3" y="117.8">3</text>
<text x="137.2" y="116.4">INPA</text>
<text x="137.2" y="119">OFSA</text>
<text x="148.6" y="116.4">VMAG</text>
<text x="148.9" y="119">MSET</text>
<text x="158.8" y="115.2">13</text>
<text x="158.8" y="117.8">12</text>
<text x="170.2" y="116.4">VMAG</text>
<text x="190.1" y="119.8" transform="rotate(-90 190.1 119.8)">CS</text>
<text x="132.3" y="120.3">4</text>
<text x="132.3" y="122.8">5</text>
<text x="132.3" y="125.4">6</text>
<text x="137.2" y="121.5">VPOS</text>
<text x="137.2" y="124">OFSB</text>
<text x="149.2" y="121.5">VREF</text>
<text x="149.3" y="124">PSET</text>
<text x="158.8" y="120.3">11</text>
<text x="158.8" y="122.8">10</text>
<text x="158.8" y="125.4">9</text>
<text x="195.2" y="122.4" transform="rotate(-90 195.2 122.4)">MISO</text>
<text x="197.7" y="122.4" transform="rotate(-90 197.7 122.4)">MOSI</text>
<text x="14.8" y="131.8" transform="rotate(-90 14.8 131.8)">GND</text>
<text x="17.4" y="130.9" transform="rotate(-90 17.4 130.9)">+5V</text>
<text x="45.3" y="130" transform="rotate(-90 45.3 130)">CS</text>
<text x="132.3" y="127.9">7</text>
<text x="137.2" y="126.6">INPB</text>
<text x="137.2" y="129.1">COMM_2</text>
<text x="149.1" y="126.6">VPHS</text>
<text x="149.8" y="129.1">PFLT</text>
<text x="158.8" y="127.9">8</text>
<text x="200.2" y="126.1" transform="rotate(-90 200.2 126.1)">SCK/CLK</text>
<text x="19.9" y="132.6" transform="rotate(-90 19.9 132.6)">LED_R</text>
<text x="22.4" y="132.8" transform="rotate(-90 22.4 132.8)">LED_G</text>
<text x="25" y="132.1" transform="rotate(-90 25 132.1)">L_D7</text>
<text x="27.5" y="132.1" transform="rotate(-90 27.5 132.1)">L_D6</text>
<text x="30.1" y="132.1" transform="rotate(-90 30.1 132.1)">L_D5</text>
<text x="32.6" y="132.1" transform="rotate(-90 32.6 132.1)">L_D4</text>
<text x="35.1" y="132.4" transform="rotate(-90 35.1 132.4)">L_EN</text>
<text x="37.6" y="132.4" transform="rotate(-90 37.6 132.4)">L_RS</text>
<text x="47.8" y="132.6" transform="rotate(-90 47.8 132.6)">MOSI</text>
<text x="50.4" y="132.6" transform="rotate(-90 50.4 132.6)">MISO</text>
<text x="52.9" y="136.3" transform="rotate(-90 52.9 136.3)">SCK/CLK</text>
<text x="70.7" y="136.9" transform="rotate(-90 70.7 136.9)">GND</text>
<text x="73.2" y="135.9" transform="rotate(-90 73.2 135.9)">+5V</text>
<text x="135.7" y="133.1">AD8302ARU</text>
<text x="36.7" y="147.9">10051922-1010ELF</text>
<text x="33.9" y="158.6" transform="rotate(-90 33.9 158.6)">10</text>
<text x="36.5" y="157.4" transform="rotate(-90 36.5 157.4)">9</text>
<text x="39" y="157.4" transform="rotate(-90 39 157.4)">8</text>
<text x="41.6" y="157.4" transform="rotate(-90 41.6 157.4)">7</text>
<text x="44.1" y="157.4" transform="rotate(-90 44.1 157.4)">6</text>
<text x="46.6" y="157.4" transform="rotate(-90 46.6 157.4)">5</text>
<text x="49.2" y="157.4" transform="rotate(-90 49.2 157.4)">4</text>
<text x="51.7" y="157.4" transform="rotate(-90 51.7 157.4)">3</text>
<text x="54.3" y="157.4" transform="rotate(-90 54.3 157.4)">2</text>
<text x="56.8" y="157.4" transform="rotate(-90 56.8 157.4)">1</text>
<text x="35.1" y="172.4" transform="rotate(-90 35.1 172.4)">GND</text>
<text x="37.6" y="171.2" transform="rotate(-90 37.6 171.2)">+5v</text>
<text x="40.2" y="172.7" transform="rotate(-90 40.2 172.7)">L_D7</text>
<text x="42.8" y="172.7" transform="rotate(-90 42.8 172.7)">L_D6</text>
<text x="45.3" y="172.7" transform="rotate(-90 45.3 172.7)">L_D5</text>
<text x="47.8" y="172.7" transform="rotate(-90 47.8 172.7)">L_D4</text>
<text x="50.4" y="175.5" transform="rotate(-90 50.4 175.5)">L_EN</text>
<text x="52.9" y="175.5" transform="rotate(-90 52.9 175.5)">L_RS</text>
<text x="55.4" y="174.5" transform="rotate(-90 55.4 174.5)">LED_R</text>
<text x="58" y="174.7" transform="rotate(-90 58 174.7)">LED_G</text>
</g>
<g font-size="2.4" fill="#0f0">
<text x="103.5" y="88.5">10.0</text>
<text x="169.1" y="92.3">25</text>
<text x="169.1" y="94.8">27</text>
</g>
<g font-size="2.2" fill="#fff">
<text x="18.3" y="59.1" transform="rotate(90 18.3 59.1)">PC5/ADC5/SCL</text>
<text x="20.9" y="59.3" transform="rotate(90 20.9 59.3)">PC4/ADC4/SDA</text>
<text x="23.2" y="59.3" transform="rotate(90 23.2 59.3)">PC3/ADC3</text>
<text x="25.7" y="59.3" transform="rotate(90 25.7 59.3)">PC2/ADC2</text>
<text x="28.2" y="59.6" transform="rotate(90 28.2 59.6)">PC1/ADC1</text>
<text x="30.8" y="59.6" transform="rotate(90 30.8 59.6)">PC0/ADC0</text>
<text x="49" y="59.3" transform="rotate(90 49 59.3)">RESET</text>
<text x="67" y="57.2" transform="rotate(-180 67 57.2)">Reset BTN</text>
<text x="37.7" y="69.7" transform="rotate(-180 37.7 69.7)">ANALOG IN</text>
<text x="68.5" y="76.2" transform="rotate(-180 68.5 76.2)">ON</text>
<text x="24.7" y="92.4" transform="rotate(90 24.7 92.4)">~ PD3/INT1/OC2B</text>
<text x="29.8" y="94.1" transform="rotate(90 29.8 94.1)">~ PD5/T1/OC0B</text>
<text x="40.2" y="93.6" transform="rotate(90 40.2 93.6)">PB0/ICP1/CLKO</text>
<text x="47.6" y="91.6" transform="rotate(90 47.6 91.6)">~ PB3/MOSI/OC2A</text>
<text x="17.5" y="99.7" transform="rotate(90 17.5 99.7)">PD0/RXD</text>
<text x="20.1" y="99.8" transform="rotate(90 20.1 99.8)">PD1/TXD</text>
<text x="22.4" y="99.5" transform="rotate(90 22.4 99.5)">PD2/INT0</text>
<text x="27.2" y="96.9" transform="rotate(90 27.2 96.9)">PD4/T0/XCK</text>
<text x="32.3" y="97.8" transform="rotate(90 32.3 97.8)">~ PD7/AIN1</text>
<text x="34.8" y="99.4" transform="rotate(90 34.8 99.4)">PD7/AIN1</text>
<text x="42.7" y="96.6" transform="rotate(90 42.7 96.6)">~ PB1/OC1A</text>
<text x="45" y="96.8" transform="rotate(90 45 96.8)">~ PB2/OC1B</text>
<text x="50.4" y="99.1" transform="rotate(90 50.4 99.1)">PB4/MISO</text>
<text x="52.6" y="99.7" transform="rotate(90 52.6 99.7)">PB5/SCK</text>
<text x="57.7" y="102.6" transform="rotate(90 57.7 102.6)">AREF</text>
</g>
<g font-size="2.1" fill="#c00000">
<text x="163.3" y="92.2">&gt;</text>
<text x="164.3" y="98.6">%RH</text>
</g>
<text font-size="2.1" fill="#808080" x="171.5" y="98.6">°C</text>
<g font-size="1.9" fill="#800000">
<text x="168.7" y="18.8" transform="rotate(-90 168.7 18.8)">A</text>
<text x="166.1" y="25.7" transform="rotate(-90 166.1 25.7)">R</text>
<text x="168.7" y="25.7" transform="rotate(-90 168.7 25.7)">G</text>
<text x="171.2" y="25.7" transform="rotate(-90 171.2 25.7)">B</text>
</g>
<g font-size="1.7" fill="#fff">
<text x="27.1" y="82.2">ATMEGA328P-PU</text>
<text x="35.6" y="80.9">1121</text>
</g>
</svg>
